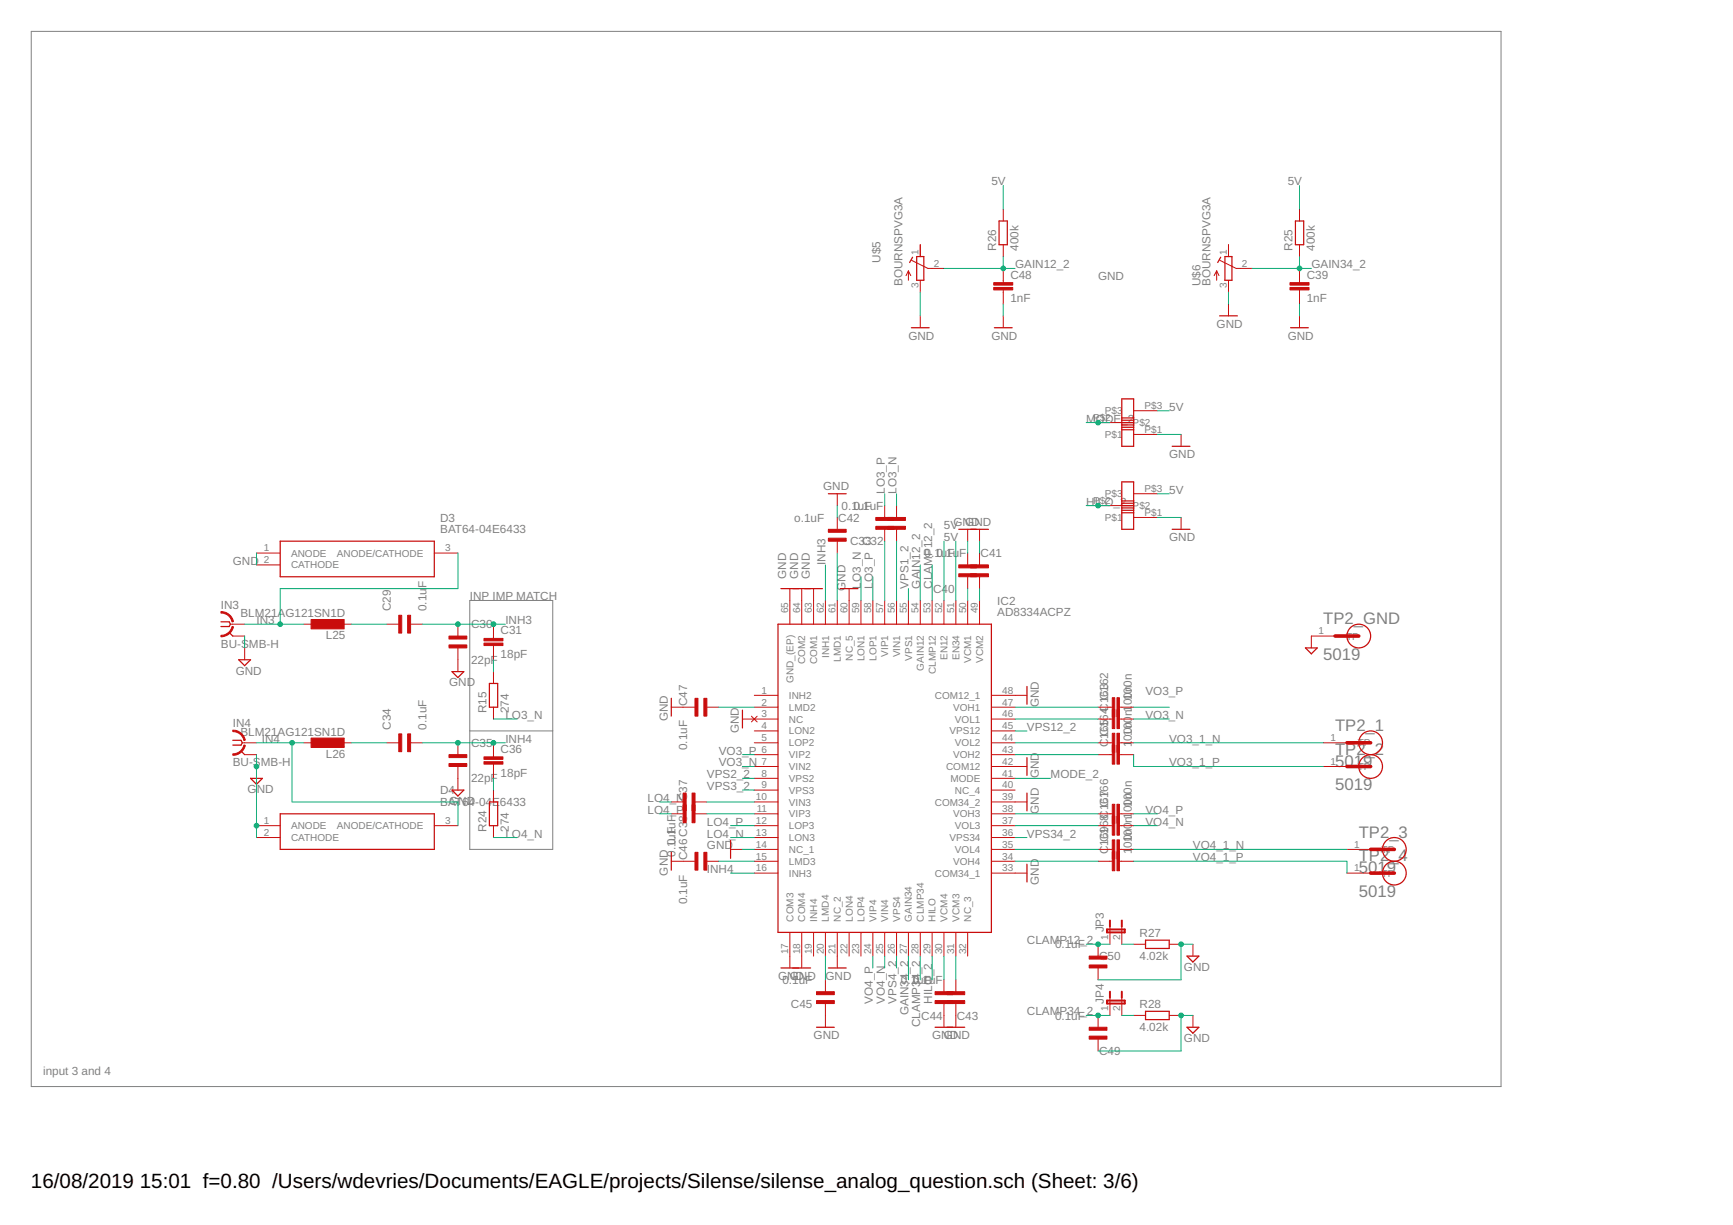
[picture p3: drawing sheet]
<svg xmlns="http://www.w3.org/2000/svg" width="297mm" height="210mm" viewBox="0 0 297 210" stroke-linecap="round" stroke-linejoin="round" font-family="sans-serif">
<path d="M5.4 5.4h251.9v180.8h-251.9zM80.5 102.9h14.2v42.6h-14.2zM80.5 125.2h14.2" fill="none" stroke="#808080" stroke-width=".17"/>
<g fill="none" stroke="#c90d0c" stroke-width=".21">
<path d="M171.2 37.9h1.5v4h-1.5zM222 37.9h1.5v4h-1.5zM156.2 56.2h3.1M156.4 44.1l-.5 .9M157.1 44h1.2v4h-1.2zM170.4 56.2h3.1M209 54.1h3.1M209.2 44.1l-.5 .9M210 44h1.2v4h-1.2zM221.2 56.2h3.1M192.3 68.3h2v8.2h-2zM192.3 73.6h2"/>
<path d="M192.3 71.6h2M192.3 72.4h2M192.3 72.8h2M192.3 72h2M192.3 73.2h2M200.9 76.5h3.1M48 92.7h26.4v6.1h-26.4zM142 84.6h3M164.3 90.7h5.1M192.3 82.6h2v8.1h-2zM192.3 87.9h2M192.3 85.8h2"/>
<path d="M192.3 86.6h2M192.3 87h2M192.3 86.2h2M192.3 87.4h2M200.9 90.7h3.1M37.9 106.6h1.4l.2 .4-.2 .4h-1.4M39.3 108.4l.6 .6M40.9 113.1h2l-1 1zM77.5 115.1h2l-1 1zM83.9 117.1h1.4v4.1h-1.4zM115.1 119.7v3M133.3 107h36.6v52.8h-36.6z"/>
<path d="M133.9 100.9h7.1M144 100.9h3.1M176 117.6v3.1M223.8 111h2l-1 1zM39.9 126.9h1.4l.2 .4-.2 .4h-1.4M41.3 128.7l.6 .6M42.9 133.4h2.1l-1 1zM48 139.4h26.4v6.1h-26.4zM77.5 135.4h2l-1 1zM83.9 137.4h1.4v4.1h-1.4zM127.3 121.7v3M176 129.8v3.1"/>
<path d="M176 135.9v3M115.1 146v3.1M125.2 144v3.1M176 148.1v3M133.9 165.9h5M140 176h3M142 165.9h3M160.3 176h5.1M196.3 161.1h4.1v1.4h-4.1zM196.3 173.3h4.1v1.4h-4.1zM203.5 176h2l-1 1zM203.5 163.8h2l-1 1z"/>
<circle cx="232.9" cy="109" r="2.03"/>
<circle cx="234.9" cy="127.3" r="2.03"/>
<circle cx="234.9" cy="131.3" r="2.03"/>
<circle cx="239" cy="149.6" r="2.03"/>
<circle cx="239" cy="145.5" r="2.03"/>
</g>
<g fill="none" stroke="#c90d0c" stroke-width=".17">
<path d="M172 35.8v2.1M222.7 35.8v2.1M155.7 46.4v1.6M155.7 46.4l-.4 .8M155.7 46.4l.4 .8M156.2 44.6l2.8 1.4h2.8M157.7 41.9v2.1M157.7 48v2.1M157.7 54.1v2.1M172 41.9v2.1M172 46v2.5M172 49.7v2.4"/>
<path d="M172 54.1v2.1M208.5 46.4v1.6M208.5 46.4l-.4 .8M208.5 46.4l.4 .8M209.1 44.6l2.8 1.4h2.7M210.6 41.9v2.1M210.6 48v2.1M210.6 52.1v2M222.7 41.9v2.1M222.7 46v2.5M222.7 49.7v2.4M222.7 54.1v2.1"/>
<path d="M188.2 72.4h4.1M194.3 74.4h4.1M194.3 70.4h4.1M202.4 74.4v2.1M44 94.8h4M44 96.8h4M74.4 94.8h4.1M143.5 84.6v2M143.5 88.7v2M143.5 92.7v2.1M151.6 86.6v2.1M151.6 90.7v2"/>
<path d="M153.7 86.6v2.1M153.7 90.7v2M165.9 90.7v2M165.9 94.8v2M165.9 98.8v2.1M167.9 90.7v2M167.9 94.8v2M167.9 98.8v2.1M188.2 86.6h4.1M194.3 88.7h4.1M194.3 84.6h4.1M202.4 88.7v2"/>
<path d="M39.5 107h2.4M39.9 109h2M41.9 111v2.1M52.1 107h2M58.2 107h2M66.3 107h2M70.4 107h2M78.5 107v2M78.5 111v4.1M84.6 107v2.4M84.6 110.6v2.5M84.6 115.1v2"/>
<path d="M129.3 119.1h4M135.4 100.9v6.1M137.4 100.9v6.1M139.4 100.9v6.1M141.5 102.9v4.1M143.5 102.9v4.1M145.5 100.9v6.1M147.6 102.9v4.1M149.6 102.9v4.1M151.6 102.9v4.1M153.7 102.9v4.1M155.7 102.9v4.1"/>
<path d="M157.7 102.9v4.1M159.8 102.9v4.1M161.8 102.9v4.1M163.8 102.9v4.1M165.9 102.9v4.1M167.9 102.9v4.1M169.9 119.1h6.1M228.8 109h-4v2M41.5 127.3h2.5M41.9 129.3h2.1M44 131.3v2.1M52.1 127.3h2"/>
<path d="M58.2 127.3h2M66.3 127.3h2M70.4 127.3h2M78.5 127.3v2M78.5 131.3v4.1M84.6 121.2v2M84.6 127.3v2.4M84.6 130.9v2.5M84.6 135.4v2M115.1 121.2h4M115.1 137.4h2M115.1 139.4h2"/>
<path d="M119.1 137.4h2.1M119.1 139.4h2.1M121.2 121.2h2M127.3 123.2h6M128.8 122.7l1 1M129.3 127.3h4M129.3 129.3h4M129.3 121.2h4M129.3 125.2h4M129.3 131.3h4M129.3 133.4h4M129.3 135.4h4"/>
<path d="M129.3 137.4h4M129.3 139.4h4M129.8 122.7l-1 1M169.9 127.3h4.1M169.9 129.3h4.1M169.9 121.2h4.1M169.9 123.2h4.1M169.9 125.2h4.1M169.9 131.3h6.1M169.9 133.4h4.1M169.9 135.4h4.1M169.9 137.4h6.1"/>
<path d="M169.9 139.4h4.1M188.2 127.3h2.4M188.2 129.3h2.4M188.2 121.2h2.4M188.2 123.2h2.4M188.2 139.4h2.4M191.9 127.3h2.4M191.9 129.3h2.4M191.9 121.2h2.4M191.9 123.2h2.4M191.9 139.4h2.4M226.8 127.3h4.1"/>
<path d="M226.8 131.3h4.1M44 141.5h4M44 143.5h4M74.4 141.5h4.1M84.6 141.5v2M115.1 147.6h4M121.2 147.6h2M125.2 145.5h2.1M129.3 141.5h4M129.3 143.5h4M129.3 145.5h4M129.3 147.6h4"/>
<path d="M129.3 149.6h4M135.4 159.8v6.1M137.4 159.8v6.1M139.4 159.8v4M141.5 159.8v4M143.5 159.8v6.1M145.5 159.8v4M147.6 159.8v4M149.6 159.8v4M151.6 159.8v4M153.7 159.8v4M155.7 159.8v4"/>
<path d="M157.7 159.8v4M159.8 159.8v4M161.8 159.8v4M163.8 159.8v4M165.9 159.8v4M169.9 141.5h4.1M169.9 143.5h4.1M169.9 145.5h4.1M169.9 147.6h4.1M169.9 149.6h6.1M188.2 141.5h2.4M188.2 145.5h2.4"/>
<path d="M188.2 147.6h2.4M190.2 158.7v3.1M191.9 141.5h2.4M191.9 145.5h2.4M191.9 147.6h2.4M192.3 158.7v3.1M230.9 145.5h4M230.9 149.6h4M141.5 167.9v2M141.5 172v4M161.8 167.9v2M161.8 172v4"/>
<path d="M163.8 167.9v2M163.8 172v4M188.2 161.8v2M188.2 165.9v2M188.2 174v2M188.2 178.1v2M190.2 170.9v3.1M192.3 170.9v3.1M194.3 161.8h2M194.3 174h2M200.4 161.8h2M200.4 174h2"/>
<path d="M204.5 161.8v2M204.5 174v2"/>
</g>
<g fill="#c90d0c" stroke="#c90d0c" stroke-width=".17">
<path d="M37.9 104.8a2.14 2.14 0 0 1 2.1 1.7l-.2 .1a1.86 1.86 0 0 0-1.9-1.5z" fill-rule="evenodd"/>
<path d="M37.9 108.9a1.93 1.93 0 0 0 1.9-1.6l.2 .1a2.12 2.12 0 0 1-2.1 1.7z" fill-rule="evenodd"/>
<path d="M39.9 125.1a2.14 2.14 0 0 1 2.1 1.7l-.2 .1a1.9 1.9 0 0 0-1.9-1.6z" fill-rule="evenodd"/>
<path d="M39.9 129.2a1.93 1.93 0 0 0 1.9-1.5h.2a2.13 2.13 0 0 1-2.1 1.7z" fill-rule="evenodd"/>
</g>
<g fill="#c90d0c" stroke="#c90d0c" stroke-width=".17">
<path d="M68.3 105.4h.6v3.1h-.6z"/>
<path d="M69.9 105.4h.5v3.1h-.5z"/>
<path d="M77 109h3v.5h-3z"/>
<path d="M77 110.5h3v.5h-3z"/>
<path d="M83 110.2h3.2v.4h-3.2z"/>
<path d="M83 109.4h3.2v.4h-3.2z"/>
<path d="M152.1 90.2h3.1v.5h-3.1z"/>
<path d="M152.1 88.7h3.1v.5h-3.1z"/>
<path d="M150.1 90.2h3.1v.5h-3.1z"/>
<path d="M150.1 88.7h3.1v.5h-3.1z"/>
<path d="M68.3 125.8h.6v3h-.6z"/>
<path d="M69.9 125.8h.5v3h-.5z"/>
<path d="M77 129.3h3v.5h-3z"/>
<path d="M77 130.8h3v.5h-3z"/>
<path d="M83 130.5h3.2v.4h-3.2z"/>
<path d="M83 129.7h3.2v.4h-3.2z"/>
<path d="M118.6 135.9h.5v3h-.5z"/>
<path d="M117.1 135.9h.5v3h-.5z"/>
<path d="M118.6 137.9h.5v3.1h-.5z"/>
<path d="M117.1 137.9h.5v3.1h-.5z"/>
<path d="M221.1 49.3h3.3v.4h-3.3z"/>
<path d="M221.1 48.4h3.3v.5h-3.3z"/>
<path d="M53.3 106.2h5.7v1.6h-5.7z"/>
<path d="M53.3 126.5h5.7v1.6h-5.7z"/>
<path d="M164.3 98.3h3.1v.5h-3.1z"/>
<path d="M164.3 96.8h3.1v.5h-3.1z"/>
<path d="M166.4 98.3h3v.5h-3z"/>
<path d="M166.4 96.8h3v.5h-3z"/>
<path d="M142 92.2h3v.5h-3z"/>
<path d="M142 90.7h3v.5h-3z"/>
<path d="M162.3 171.4h3.1v.6h-3.1z"/>
<path d="M162.3 169.9h3.1v.5h-3.1z"/>
<path d="M160.3 171.4h3v.6h-3z"/>
<path d="M160.3 169.9h3v.5h-3z"/>
<path d="M140 171.4h3v.6h-3z"/>
<path d="M140 169.9h3v.5h-3z"/>
<path d="M120.6 146h.6v3.1h-.6z"/>
<path d="M119.1 146h.5v3.1h-.5z"/>
<path d="M120.6 119.7h.6v3h-.6z"/>
<path d="M119.1 119.7h.5v3h-.5z"/>
<path d="M170.3 49.3h3.3v.4h-3.3z"/>
<path d="M170.3 48.4h3.3v.5h-3.3z"/>
<path d="M186.7 177.5h3v.6h-3z"/>
<path d="M186.7 176h3v.5h-3z"/>
<path d="M186.7 165.4h3v.5h-3z"/>
<path d="M186.7 163.8h3v.5h-3z"/>
<path d="M191.5 119.5h.4v3.3h-.4z"/>
<path d="M190.6 119.5h.5v3.3h-.5z"/>
<path d="M191.5 121.6h.4v3.2h-.4z"/>
<path d="M190.6 121.6h.5v3.2h-.5z"/>
<path d="M191.5 125.6h.4v3.3h-.4z"/>
<path d="M190.6 125.6h.5v3.3h-.5z"/>
<path d="M191.5 127.7h.4v3.2h-.4z"/>
<path d="M190.6 127.7h.5v3.2h-.5z"/>
<path d="M191.5 137.8h.4v3.3h-.4z"/>
<path d="M190.6 137.8h.5v3.3h-.5z"/>
<path d="M191.5 139.8h.4v3.3h-.4z"/>
<path d="M190.6 139.8h.5v3.3h-.5z"/>
<path d="M191.5 143.9h.4v3.3h-.4z"/>
<path d="M190.6 143.9h.5v3.3h-.5z"/>
<path d="M191.5 145.9h.4v3.3h-.4z"/>
<path d="M190.6 145.9h.5v3.3h-.5z"/>
</g>
<path d="M228.8 109h4.1M230.9 127.3h4M230.9 131.3h4M234.9 145.5h4.1M234.9 149.6h4.1" fill="none" stroke="#c90d0c" stroke-width=".61"/>
<path d="M189.7 159.3h3.1v.5h-3.1zM190.2 157.7v1M192.3 157.7v1M189.7 171.4h3.1v.6h-3.1zM190.2 169.9v1M192.3 169.9v1" fill="none" stroke="#c90d0c" stroke-width=".34"/>
<g fill="none" stroke="#0dab76" stroke-width=".17">
<path d="M172 31.8v4M222.7 31.8v4M157.7 50.1v4M161.8 46h12.2M172 44v2M172 52.1v2M210.6 50.1v2M214.6 46h10.2M222.7 44v2M222.7 52.1v2M186.2 72.4h4M198.4 74.4h4"/>
<path d="M198.4 70.4h2M44 94.8v2M78.5 94.8v6.1h-30.5v6.1M141.5 96.8v6.1M143.5 86.6v2.1M143.5 94.8v8.1M147.6 98.8v4.1M149.6 98.8v4.1M151.6 84.6v2M151.6 92.7v10.2M153.7 84.6v2M153.7 92.7v10.2"/>
<path d="M157.7 96.8v6.1M159.8 96.8v6.1M161.8 92.7v10.2M163.8 92.7v10.2M165.9 92.7v2.1M167.9 92.7v2.1M186.2 86.6h4M198.4 88.7h4M198.4 84.6h2M41.9 109v2M41.9 107h10.2M60.2 107h6.1"/>
<path d="M72.4 107h14.2M84.6 113.1v2M155.7 100.9v2M165.9 100.9v2M167.9 100.9v2M44 129.3v14.2M44 127.3h8.1M50.1 127.3v10.1h28.4v4.1M60.2 127.3h6.1M72.4 127.3h14.2M84.6 133.4v2M84.6 123.2h4"/>
<path d="M113 139.4h2.1M113 137.4h2.1M121.2 139.4h8.1M121.2 137.4h8.1M123.2 121.2h6.1M127.3 129.3h2M127.3 131.3h2M127.3 133.4h2M127.3 135.4h2M174 123.2h14.2M174 129.3h14.2M174 121.2h14.2"/>
<path d="M174 139.4h14.2M174 127.3h14.2M174 133.4h6.1M174 125.2h2M194.3 123.2h6.1M194.3 121.2h6.1M194.3 129.3v2h32.5M194.3 139.4h4.1M194.3 127.3h32.5M84.6 143.5h4M123.2 147.6h6.1M125.2 141.5h4.1"/>
<path d="M125.2 149.6h4.1M125.2 143.5h4.1M127.3 145.5h2M174 145.5h14.2M174 141.5h14.2M174 147.6h14.2M174 143.5h2M194.3 145.5h36.6M194.3 141.5h4.1M194.3 147.6h36.6v2M141.5 163.8v4.1M149.6 163.8v2.1"/>
<path d="M151.6 163.8v2.1M153.7 163.8v2.1M155.7 163.8v4.1M157.7 163.8v4.1M159.8 163.8v4.1M161.8 163.8v4.1M163.8 163.8v4.1M186.2 161.8h4M186.2 174h4M192.3 161.8h2M192.3 174h2M204.5 161.8h-2.1v6.1h-14.2"/>
<path d="M204.5 174h-2.1v6.1h-14.2"/>
</g>
<g fill="#0dab76" stroke="#0dab76" stroke-width=".17">
<circle cx="44" cy="141.5" r=".4"/>
<circle cx="44" cy="131.3" r=".4"/>
<circle cx="202.4" cy="161.8" r=".4"/>
<circle cx="202.4" cy="174" r=".4"/>
<circle cx="78.5" cy="107" r=".4"/>
<circle cx="84.6" cy="107" r=".4"/>
<circle cx="78.5" cy="127.3" r=".4"/>
<circle cx="84.6" cy="127.3" r=".4"/>
<circle cx="172" cy="46" r=".4"/>
<circle cx="188.2" cy="72.4" r=".4"/>
<circle cx="188.2" cy="86.6" r=".4"/>
<circle cx="222.7" cy="46" r=".4"/>
<circle cx="188.2" cy="174" r=".4"/>
<circle cx="188.2" cy="161.8" r=".4"/>
<circle cx="48" cy="107" r=".4"/>
<circle cx="50.1" cy="127.3" r=".4"/>
</g>
<g font-size="3.5">
<text x="5.3" y="203.6">16/08/2019</text>
<text x="24" y="203.6">15:01 f=0.80 /Users/wdevries/Documents/EAGLE/projects/Silense/silense_analog_question.sch (Sheet: 3/6)</text>
</g>
<g font-size="2.9" fill="#808080">
<text x="226.8" y="106.9">TP2_GND</text>
<text x="226.8" y="113.1">5019</text>
<text x="228.8" y="125.2">TP2_1</text>
<text x="228.8" y="131.3">5019</text>
<text x="228.8" y="129.3">TP2_2</text>
<text x="228.8" y="135.4">5019</text>
<text x="232.9" y="143.5">TP2_3</text>
<text x="232.9" y="149.6">5019</text>
<text x="232.9" y="147.6">TP2_4</text>
<text x="232.9" y="153.7">5019</text>
</g>
<g font-size="2" fill="#808080">
<text x="169.9" y="31.8">5V</text>
<text x="220.7" y="31.8">5V</text>
<text x="150.9" y="45" transform="rotate(-90 150.9 45)">U$5</text>
<text x="170.8" y="43" transform="rotate(-90 170.8 43)">R26</text>
<text x="173.2" y="47.7">C48</text>
<text x="174" y="46">GAIN12_2</text>
<text x="174.6" y="43" transform="rotate(-90 174.6 43)">400k</text>
<text x="221.5" y="43" transform="rotate(-90 221.5 43)">R25</text>
<text x="224" y="47.7">C39</text>
<text x="224.8" y="46">GAIN34_2</text>
<text x="225.4" y="43" transform="rotate(-90 225.4 43)">400k</text>
<text x="154.7" y="49.1" transform="rotate(-90 154.7 49.1)">BOURNSPVG3A</text>
<text x="173.2" y="51.8">1nF</text>
<text x="188.2" y="48">GND</text>
<text x="205.8" y="49.1" transform="rotate(-90 205.8 49.1)">U$6</text>
<text x="207.5" y="49.1" transform="rotate(-90 207.5 49.1)">BOURNSPVG3A</text>
<text x="224" y="51.8">1nF</text>
<text x="155.7" y="58.2">GND</text>
<text x="169.9" y="58.2">GND</text>
<text x="208.5" y="56.2">GND</text>
<text x="220.7" y="58.2">GND</text>
<text x="200.4" y="70.4">5V</text>
<text x="186.2" y="72.4">MODE_2</text>
<text x="141.1" y="84">GND</text>
<text x="200.4" y="78.5">GND</text>
<text x="75.4" y="89.4">D3</text>
<text x="136.1" y="89.4">o.1uF</text>
<text x="143.7" y="89.4">C42</text>
<text x="144.3" y="87.3">0.10u.1uF</text>
<text x="148.2" y="87.3">F</text>
<text x="151.6" y="84.6" transform="rotate(-90 151.6 84.6)">LO3_P</text>
<text x="153.7" y="84.6" transform="rotate(-90 153.7 84.6)">LO3_N</text>
<text x="186.2" y="86.6">HILO_2</text>
<text x="200.4" y="84.6">5V</text>
<text x="75.4" y="91.4">BAT64-04E6433</text>
<text x="145.7" y="93.4">C3C332</text>
<text x="158.5" y="95.5">0.10u.</text>
<text x="161.8" y="90.7">5V</text>
<text x="161.8" y="92.7">5V</text>
<text x="162.2" y="95.5">1u</text>
<text x="162.4" y="95.5">F</text>
<text x="163.4" y="90.1">GND</text>
<text x="164.4" y="95.5">F</text>
<text x="165.5" y="90.1">GND</text>
<text x="168.1" y="95.5">C41</text>
<text x="200.4" y="92.7">GND</text>
<text x="39.9" y="96.8">GND</text>
<text x="73.1" y="100.8" transform="rotate(-90 73.1 100.8)">F</text>
<text x="134.8" y="99.2" transform="rotate(-90 134.8 99.2)">GND</text>
<text x="136.8" y="99.2" transform="rotate(-90 136.8 99.2)">GND</text>
<text x="138.8" y="99.2" transform="rotate(-90 138.8 99.2)">GND</text>
<text x="141.5" y="96.8" transform="rotate(-90 141.5 96.8)">INH3</text>
<text x="144.9" y="101.3" transform="rotate(-90 144.9 101.3)">GND</text>
<text x="147.6" y="100.9" transform="rotate(-90 147.6 100.9)">LO3_N</text>
<text x="149.6" y="100.9" transform="rotate(-90 149.6 100.9)">LO3_P</text>
<text x="155.7" y="100.9" transform="rotate(-90 155.7 100.9)">VPS1_2</text>
<text x="157.7" y="100.9" transform="rotate(-90 157.7 100.9)">GAIN12_2</text>
<text x="159.8" y="100.9" transform="rotate(-90 159.8 100.9)">CLAMP12_2</text>
<text x="159.9" y="101.6">C40</text>
<text x="37.9" y="104.3">IN3</text>
<text x="41.2" y="105.7">BLM21AG121SN1D</text>
<text x="44" y="107">IN3</text>
<text x="67" y="104.7" transform="rotate(-90 67 104.7)">C29</text>
<text x="73.1" y="104.7" transform="rotate(-90 73.1 104.7)">0.1u</text>
<text x="80.5" y="102.9">INP IMP MATCH</text>
<text x="80.7" y="107.7">C30</text>
<text x="86.6" y="107">INH3</text>
<text x="170.9" y="105.6">AD8334ACPZ</text>
<text x="170.9" y="103.6">IC2</text>
<text x="37.9" y="111">BU-SMB-H</text>
<text x="55.9" y="109.6">L25</text>
<text x="80.7" y="113.8">22pF</text>
<text x="85.8" y="112.7">18pF</text>
<text x="85.8" y="108.7">C31</text>
<text x="40.4" y="115.6">GND</text>
<text x="77" y="117.6">GND</text>
<text x="189.9" y="118.3" transform="rotate(-90 189.9 118.3)">3</text>
<text x="194" y="118.6" transform="rotate(-90 194 118.6)">n</text>
<text x="196.3" y="119.1">VO3_P</text>
<text x="39.9" y="124.6">IN4</text>
<text x="67" y="125" transform="rotate(-90 67 125)">C34</text>
<text x="73.1" y="125" transform="rotate(-90 73.1 125)">0.1uF</text>
<text x="83.4" y="122.2" transform="rotate(-90 83.4 122.2)">R15</text>
<text x="86.6" y="123.2">LO3_N</text>
<text x="87.2" y="122.2" transform="rotate(-90 87.2 122.2)">274</text>
<text x="114.5" y="123.6" transform="rotate(-90 114.5 123.6)">GND</text>
<text x="117.8" y="121" transform="rotate(-90 117.8 121)">C47</text>
<text x="126.6" y="125.6" transform="rotate(-90 126.6 125.6)">GND</text>
<text x="176" y="125.2">VPS12_2</text>
<text x="178" y="121.2" transform="rotate(-90 178 121.2)">GND</text>
<text x="189.9" y="124.4" transform="rotate(-90 189.9 124.4)">5</text>
<text x="194" y="124.7" transform="rotate(-90 194 124.7)">n</text>
<text x="194" y="122.7" transform="rotate(-90 194 122.7)">n1</text>
<text x="194" y="120.9" transform="rotate(-90 194 120.9)">0100n</text>
<text x="196.3" y="123.2">VO3_N</text>
<text x="39.9" y="131.3">BU-SMB-H</text>
<text x="41.2" y="126">BLM21AG121SN1D</text>
<text x="44.9" y="127.3">IN4</text>
<text x="55.9" y="129.9">L26</text>
<text x="80.7" y="128">C35</text>
<text x="85.8" y="129">C36</text>
<text x="86.6" y="127.3">INH4</text>
<text x="117.8" y="128.5" transform="rotate(-90 117.8 128.5)">0.1uF</text>
<text x="123.2" y="129.3">VO3_P</text>
<text x="123.2" y="131.3">VO3_N</text>
<text x="189.9" y="128.1" transform="rotate(-90 189.9 128.1)">C1C6164C1C6162</text>
<text x="194" y="128.1" transform="rotate(-90 194 128.1)">1</text>
<text x="194" y="127" transform="rotate(-90 194 127)">0100</text>
<text x="200.4" y="127.3">VO3_1_N</text>
<text x="200.4" y="131.3">VO3_1_P</text>
<text x="42.4" y="135.9">G</text>
<text x="44" y="135.9">ND</text>
<text x="75.4" y="136.1">D4</text>
<text x="77" y="137.9">G</text>
<text x="80.7" y="134.1">22pF</text>
<text x="85.8" y="133.1">18pF</text>
<text x="111" y="137.4">LO4_N</text>
<text x="117.8" y="137.2" transform="rotate(-90 117.8 137.2)">C37</text>
<text x="121.2" y="133.4">VPS2_2</text>
<text x="121.2" y="135.4">VPS3_2</text>
<text x="178" y="133.4" transform="rotate(-90 178 133.4)">GND</text>
<text x="180.1" y="133.4">MODE_2</text>
<text x="189.9" y="136.6" transform="rotate(-90 189.9 136.6)">7</text>
<text x="194" y="136.9" transform="rotate(-90 194 136.9)">n</text>
<text x="75.4" y="138.1">BATN6D</text>
<text x="80.3" y="138.1">4-04</text>
<text x="83.4" y="142.5" transform="rotate(-90 83.4 142.5)">R24</text>
<text x="84.4" y="138.1">E</text>
<text x="85.7" y="138.1">6433</text>
<text x="86.6" y="143.5">LO4_N</text>
<text x="87.2" y="142.5" transform="rotate(-90 87.2 142.5)">274</text>
<text x="111" y="139.5">LO4_P</text>
<text x="115.8" y="142.9" transform="rotate(-90 115.8 142.9)">F</text>
<text x="121.2" y="141.5">LO4_P</text>
<text x="121.2" y="143.5">LO4_N</text>
<text x="176" y="143.5">VPS34_2</text>
<text x="178" y="139.5" transform="rotate(-90 178 139.5)">GND</text>
<text x="189.9" y="142.7" transform="rotate(-90 189.9 142.7)">9</text>
<text x="194" y="143" transform="rotate(-90 194 143)">n</text>
<text x="194" y="141" transform="rotate(-90 194 141)">n1</text>
<text x="194" y="139.2" transform="rotate(-90 194 139.2)">0100n</text>
<text x="196.3" y="141.5">VO4_N</text>
<text x="196.3" y="139.5">VO4_P</text>
<text x="115.8" y="146.8" transform="rotate(-90 115.8 146.8)">0.10u.1uF</text>
<text x="117.8" y="147.4" transform="rotate(-90 117.8 147.4)">C46 C38</text>
<text x="121.2" y="145.6">GND</text>
<text x="121.2" y="149.6">INH4</text>
<text x="189.9" y="146.4" transform="rotate(-90 189.9 146.4)">C1C6168C1C6166</text>
<text x="194" y="146.4" transform="rotate(-90 194 146.4)">1</text>
<text x="194" y="145.2" transform="rotate(-90 194 145.2)">0100</text>
<text x="204.5" y="145.6">VO4_1_N</text>
<text x="204.5" y="147.6">VO4_1_P</text>
<text x="114.5" y="150" transform="rotate(-90 114.5 150)">GND</text>
<text x="117.8" y="155" transform="rotate(-90 117.8 155)">0.1uF</text>
<text x="178" y="151.6" transform="rotate(-90 178 151.6)">GND</text>
<text x="176" y="161.8">CLAMP12_2</text>
<text x="189.2" y="159.8" transform="rotate(-90 189.2 159.8)">JP3</text>
<text x="195.3" y="160.6">R27</text>
<text x="133.4" y="167.9">GND</text>
<text x="135.4" y="167.9">GND</text>
<text x="141.5" y="167.9">GND</text>
<text x="180.8" y="162.5">0.1uF</text>
<text x="188.4" y="164.5">C50</text>
<text x="195.3" y="164.4">4.02k</text>
<text x="202.9" y="166.4">GND</text>
<text x="134.1" y="168.6">0.1uF</text>
<text x="135.6" y="172.7">C45</text>
<text x="149.6" y="172" transform="rotate(-90 149.6 172)">VO4_P</text>
<text x="151.6" y="172" transform="rotate(-90 151.6 172)">VO4_N</text>
<text x="153.7" y="172" transform="rotate(-90 153.7 172)">VPS4_2</text>
<text x="154.4" y="168.6">0.10u.1uF</text>
<text x="155.7" y="174" transform="rotate(-90 155.7 174)">GAIN34_2</text>
<text x="158.3" y="168.6">F</text>
<text x="159.8" y="172" transform="rotate(-90 159.8 172)">HILO_2</text>
<text x="176" y="174">CLAMP34_2</text>
<text x="189.2" y="172" transform="rotate(-90 189.2 172)">JP4</text>
<text x="195.3" y="172.8">R28</text>
<text x="139.4" y="178.1">GND</text>
<text x="157.7" y="176" transform="rotate(-90 157.7 176)">CLAMP34_2</text>
<text x="157.9" y="174.7">C44</text>
<text x="159.8" y="178.1">GND</text>
<text x="161.8" y="178.1">GND</text>
<text x="164" y="174.7">C43</text>
<text x="180.8" y="174.7">0.1uF</text>
<text x="195.3" y="176.6">4.02k</text>
<text x="202.9" y="178.6">GND</text>
<text x="7.4" y="184.2">input 3 and 4</text>
<text x="188.4" y="180.8">C49</text>
</g>
<g font-size="1.7" fill="#808080">
<text x="157.4" y="43.7" transform="rotate(-90 157.4 43.7)">1</text>
<text x="160" y="45.7">2</text>
<text x="210.3" y="43.7" transform="rotate(-90 210.3 43.7)">1</text>
<text x="212.9" y="45.7">2</text>
<text x="157.4" y="49.3" transform="rotate(-90 157.4 49.3)">3</text>
<text x="210.3" y="49.3" transform="rotate(-90 210.3 49.3)">3</text>
<text x="189.4" y="71">P$3</text>
<text x="196.2" y="70.1">P$3</text>
<text x="187.4" y="72.1">P$2</text>
<text x="189.4" y="75.1">P$1</text>
<text x="194.1" y="73">P$2</text>
<text x="196.2" y="74.2">P$1</text>
<text x="187.4" y="86.4">P$2</text>
<text x="189.4" y="89.3">P$1</text>
<text x="189.4" y="85.2">P$3</text>
<text x="194.1" y="87.2">P$2</text>
<text x="196.2" y="88.4">P$1</text>
<text x="196.2" y="84.3">P$3</text>
<text x="45.2" y="94.5">1</text>
<text x="49.9" y="95.4">ANODE</text>
<text x="57.7" y="95.4">ANODE/CATHODE</text>
<text x="76.3" y="94.5">3</text>
<text x="45.2" y="96.5">2</text>
<text x="49.9" y="97.4">CATHODE</text>
<text x="135.1" y="105.1" transform="rotate(-90 135.1 105.1)">65</text>
<text x="137.1" y="105.1" transform="rotate(-90 137.1 105.1)">64</text>
<text x="139.2" y="105.1" transform="rotate(-90 139.2 105.1)">63</text>
<text x="141.2" y="105.1" transform="rotate(-90 141.2 105.1)">62</text>
<text x="143.2" y="105.1" transform="rotate(-90 143.2 105.1)">61</text>
<text x="145.3" y="105.1" transform="rotate(-90 145.3 105.1)">60</text>
<text x="147.3" y="105.1" transform="rotate(-90 147.3 105.1)">59</text>
<text x="149.3" y="105.1" transform="rotate(-90 149.3 105.1)">58</text>
<text x="151.4" y="105.1" transform="rotate(-90 151.4 105.1)">57</text>
<text x="153.4" y="105.1" transform="rotate(-90 153.4 105.1)">56</text>
<text x="155.4" y="105.1" transform="rotate(-90 155.4 105.1)">55</text>
<text x="157.4" y="105.1" transform="rotate(-90 157.4 105.1)">54</text>
<text x="159.5" y="105.1" transform="rotate(-90 159.5 105.1)">53</text>
<text x="161.5" y="105.1" transform="rotate(-90 161.5 105.1)">52</text>
<text x="163.5" y="105.1" transform="rotate(-90 163.5 105.1)">51</text>
<text x="165.6" y="105.1" transform="rotate(-90 165.6 105.1)">50</text>
<text x="167.6" y="105.1" transform="rotate(-90 167.6 105.1)">49</text>
<text x="138" y="113.8" transform="rotate(-90 138 113.8)">COM2</text>
<text x="140.1" y="113.8" transform="rotate(-90 140.1 113.8)">COM1</text>
<text x="142.1" y="112.7" transform="rotate(-90 142.1 112.7)">INH1</text>
<text x="144.1" y="113.4" transform="rotate(-90 144.1 113.4)">LMD1</text>
<text x="146.2" y="113.2" transform="rotate(-90 146.2 113.2)">NC_5</text>
<text x="148.2" y="113.3" transform="rotate(-90 148.2 113.3)">LON1</text>
<text x="150.2" y="113.2" transform="rotate(-90 150.2 113.2)">LOP1</text>
<text x="152.3" y="112.5" transform="rotate(-90 152.3 112.5)">VIP1</text>
<text x="154.3" y="112.6" transform="rotate(-90 154.3 112.6)">VIN1</text>
<text x="156.3" y="113.2" transform="rotate(-90 156.3 113.2)">VPS1</text>
<text x="162.4" y="113.1" transform="rotate(-90 162.4 113.1)">EN12</text>
<text x="164.4" y="113.1" transform="rotate(-90 164.4 113.1)">EN34</text>
<text x="166.5" y="113.6" transform="rotate(-90 166.5 113.6)">VCM1</text>
<text x="168.5" y="113.6" transform="rotate(-90 168.5 113.6)">VCM2</text>
<text x="226" y="108.7">1</text>
<text x="230.7" y="109.6">TP</text>
<text x="130.5" y="118.9">1</text>
<text x="135.2" y="119.7">INH2</text>
<text x="136" y="117" transform="rotate(-90 136 117)">GND_(EP)</text>
<text x="158.4" y="114.9" transform="rotate(-90 158.4 114.9)">GAIN12</text>
<text x="160.2" y="119.8">COM12_1</text>
<text x="160.4" y="115.5" transform="rotate(-90 160.4 115.5)">CLMP12</text>
<text x="171.8" y="118.9">48</text>
<text x="130.5" y="120.9">2</text>
<text x="130.5" y="122.9">3</text>
<text x="130.5" y="125">4</text>
<text x="135.2" y="121.8">LMD2</text>
<text x="135.2" y="123.8">NC</text>
<text x="135.2" y="125.8">LON2</text>
<text x="162.7" y="125.9">VPS12</text>
<text x="163.4" y="121.8">VOH1</text>
<text x="163.7" y="123.8">VOL1</text>
<text x="171.8" y="120.9">47</text>
<text x="171.8" y="122.9">46</text>
<text x="171.8" y="125">45</text>
<text x="130.5" y="127">5</text>
<text x="130.5" y="129">6</text>
<text x="130.5" y="131">7</text>
<text x="135.2" y="127.9">LOP2</text>
<text x="135.2" y="129.9">VIP2</text>
<text x="135.2" y="131.9">VIN2</text>
<text x="162.1" y="131.9">COM12</text>
<text x="163.4" y="129.9">VOH2</text>
<text x="163.7" y="127.9">VOL2</text>
<text x="171.8" y="127">44</text>
<text x="171.8" y="129">43</text>
<text x="171.8" y="131">42</text>
<text x="228.1" y="127">1</text>
<text x="228.1" y="131">1</text>
<text x="232.7" y="127.9">TP</text>
<text x="232.7" y="131.9">TP</text>
<text x="129.6" y="137.1">10</text>
<text x="130.5" y="133.1">8</text>
<text x="130.5" y="135.1">9</text>
<text x="135.2" y="134">VPS2</text>
<text x="135.2" y="136">VPS3</text>
<text x="162.9" y="134">MODE</text>
<text x="163.7" y="136">NC_4</text>
<text x="171.8" y="133.1">41</text>
<text x="171.8" y="135.1">40</text>
<text x="171.8" y="137.1">39</text>
<text x="45.2" y="141.2">1</text>
<text x="45.2" y="143.2">2</text>
<text x="49.9" y="142.1">ANODE</text>
<text x="57.7" y="142.1">ANODE/CATHODE</text>
<text x="76.3" y="141.2">3</text>
<text x="129.6" y="141.2">12</text>
<text x="129.6" y="143.2">13</text>
<text x="129.7" y="139.2">11</text>
<text x="135.2" y="138">VIN3</text>
<text x="135.2" y="140.1">VIP3</text>
<text x="135.2" y="142.1">LOP3</text>
<text x="160.2" y="138">COM34_2</text>
<text x="163.4" y="140.1">VOH3</text>
<text x="163.7" y="142.1">VOL3</text>
<text x="171.8" y="139.2">38</text>
<text x="171.8" y="141.2">37</text>
<text x="171.8" y="143.2">36</text>
<text x="49.9" y="144.1">CATHODE</text>
<text x="129.6" y="145.3">14</text>
<text x="129.6" y="147.3">15</text>
<text x="129.6" y="149.3">16</text>
<text x="135.2" y="144.1">LON3</text>
<text x="135.2" y="146.2">NC_1</text>
<text x="135.2" y="148.2">LMD3</text>
<text x="162.7" y="144.1">VPS34</text>
<text x="163.4" y="148.2">VOH4</text>
<text x="163.7" y="146.2">VOL4</text>
<text x="171.8" y="145.3">35</text>
<text x="171.8" y="147.3">34</text>
<text x="171.8" y="149.3">33</text>
<text x="232.1" y="145.3">1</text>
<text x="232.1" y="149.3">1</text>
<text x="236.8" y="146.2">TP</text>
<text x="135.2" y="150.2">INH3</text>
<text x="160.2" y="150.2">COM34_1</text>
<text x="236.8" y="150.2">TP</text>
<text x="136" y="157.9" transform="rotate(-90 136 157.9)">COM3</text>
<text x="138" y="157.9" transform="rotate(-90 138 157.9)">COM4</text>
<text x="140.1" y="157.9" transform="rotate(-90 140.1 157.9)">INH4</text>
<text x="142.1" y="157.9" transform="rotate(-90 142.1 157.9)">LMD4</text>
<text x="144.1" y="157.9" transform="rotate(-90 144.1 157.9)">NC_2</text>
<text x="146.2" y="157.9" transform="rotate(-90 146.2 157.9)">LON4</text>
<text x="148.2" y="157.9" transform="rotate(-90 148.2 157.9)">LOP4</text>
<text x="150.2" y="157.9" transform="rotate(-90 150.2 157.9)">VIP4</text>
<text x="152.2" y="157.9" transform="rotate(-90 152.2 157.9)">VIN4</text>
<text x="154.3" y="157.9" transform="rotate(-90 154.3 157.9)">VPS4</text>
<text x="156.3" y="157.9" transform="rotate(-90 156.3 157.9)">GAIN34</text>
<text x="158.3" y="157.9" transform="rotate(-90 158.3 157.9)">CLMP34</text>
<text x="160.4" y="157.9" transform="rotate(-90 160.4 157.9)">HILO</text>
<text x="162.4" y="157.9" transform="rotate(-90 162.4 157.9)">VCM4</text>
<text x="164.4" y="157.9" transform="rotate(-90 164.4 157.9)">VCM3</text>
<text x="166.5" y="157.9" transform="rotate(-90 166.5 157.9)">NC_3</text>
<text x="190" y="161" transform="rotate(-90 190 161)">1</text>
<text x="192" y="161" transform="rotate(-90 192 161)">2</text>
<text x="135.1" y="163.5" transform="rotate(-90 135.1 163.5)">17</text>
<text x="137.1" y="163.5" transform="rotate(-90 137.1 163.5)">18</text>
<text x="139.2" y="163.5" transform="rotate(-90 139.2 163.5)">19</text>
<text x="141.2" y="163.5" transform="rotate(-90 141.2 163.5)">20</text>
<text x="143.2" y="163.5" transform="rotate(-90 143.2 163.5)">21</text>
<text x="145.3" y="163.5" transform="rotate(-90 145.3 163.5)">22</text>
<text x="147.3" y="163.5" transform="rotate(-90 147.3 163.5)">23</text>
<text x="149.3" y="163.5" transform="rotate(-90 149.3 163.5)">24</text>
<text x="151.4" y="163.5" transform="rotate(-90 151.4 163.5)">25</text>
<text x="153.4" y="163.5" transform="rotate(-90 153.4 163.5)">26</text>
<text x="155.4" y="163.5" transform="rotate(-90 155.4 163.5)">27</text>
<text x="157.4" y="163.5" transform="rotate(-90 157.4 163.5)">28</text>
<text x="159.5" y="163.5" transform="rotate(-90 159.5 163.5)">29</text>
<text x="161.5" y="163.5" transform="rotate(-90 161.5 163.5)">30</text>
<text x="163.5" y="163.5" transform="rotate(-90 163.5 163.5)">31</text>
<text x="165.6" y="163.5" transform="rotate(-90 165.6 163.5)">32</text>
<text x="190" y="173.2" transform="rotate(-90 190 173.2)">1</text>
<text x="192" y="173.2" transform="rotate(-90 192 173.2)">2</text>
</g>
</svg>
